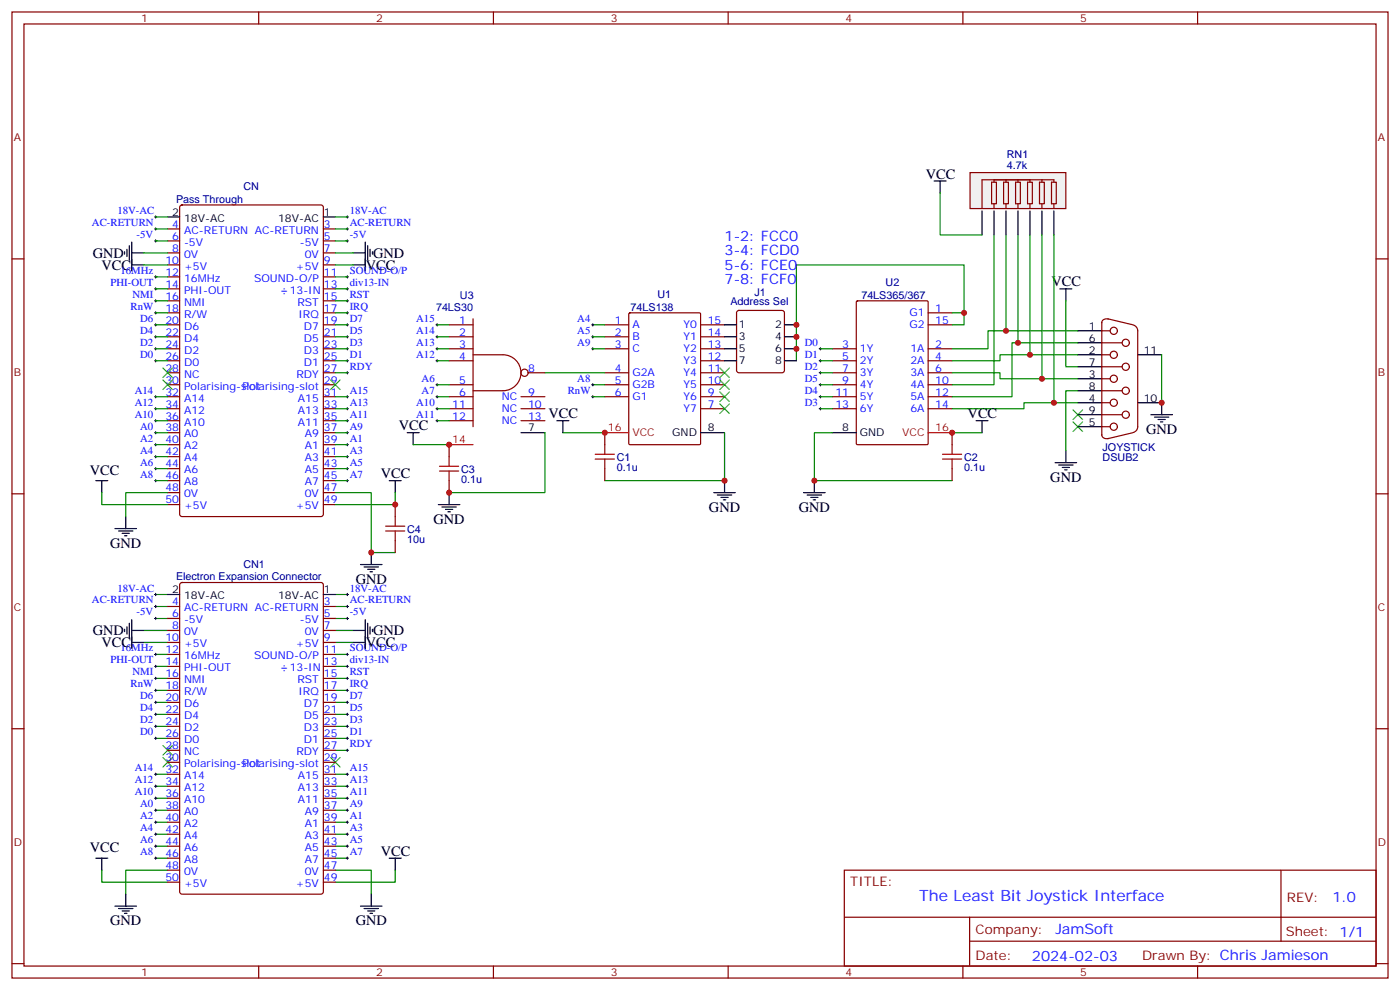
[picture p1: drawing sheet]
<svg xmlns="http://www.w3.org/2000/svg" width="412mm" height="292mm" viewBox="0 0 412 292" stroke-linecap="round" stroke-linejoin="round" font-family="sans-serif">
<g fill="none" stroke="#870000" stroke-width=".35">
<path d="M3.5 3.5h405.4v284.4h-405.4zM7.1 7.1h398.2v277.2h-398.2zM76.2 3.5v3.6M145.3 3.5v3.6M214.5 3.5v3.6M283.6 3.5v3.6M352.8 3.5v3.6M3.5 76.2h3.6M49.4 67.4h3.5M49.4 70.9h3.5M49.4 74.4h3.5M49.4 78h3.5"/>
<path d="M53.2 60.5l.4-.2h40.9l.7 .5v90.5l-.4 .7h-41.2l-.6-.4-.1-90.6zM95.2 67.4h3.6M95.2 70.9h3.6M95.2 74.4h3.6M95.2 78h3.6M405.3 76.2h3.6M49.4 95.6h3.5M49.4 99.1h3.5M49.4 81.5h3.5M49.4 85h3.5M49.4 88.5h3.5M49.4 92.1h3.5"/>
<path d="M95.2 95.6h3.6M95.2 99.1h3.6M95.2 81.5h3.6M95.2 85h3.6M95.2 88.5h3.6M95.2 92.1h3.6M132.3 95.6h7M132.3 99.1h7M139.3 93.8v31.8M178.2 95.6h7M178.2 99.1h7M185.3 92.2l.3-.1h20.4l.3 .1 .1 38.3-.2 .3-20.6 .1-.3-.2z"/>
<path d="M206.4 95.6h7M206.4 99.1h7M252.3 88.7l.3-.2h20.4l.4 .2v41.8l-.2 .3-20.6 .1-.3-.2zM273.4 95.6h7.1M273.4 92.1h7.1M49.4 109.7h3.5M49.4 102.7h3.5M49.4 106.2h3.5M49.4 116.8h3.5M49.4 113.2h3.5M95.2 109.7h3.6M95.2 102.7h3.6"/>
<path d="M95.2 106.2h3.6M95.2 116.8h3.6M95.2 113.2h3.6M132.3 102.7h7M132.3 106.2h7M132.3 116.8h7M132.3 113.2h7M139.3 104.4h8.9a5.3 5.3 0 0 1 5.3 5.3 5.3 5.3 0 0 1-5.3 5.3h-8.9M153.5 116.8h7M155.6 109.7h4.9M178.2 109.7h7M178.2 102.7h7"/>
<path d="M178.2 116.8h7M178.2 113.2h7M206.4 109.7h7M206.4 102.7h7M206.4 106.2h7M206.4 116.8h7M206.4 113.2h7M245.2 109.7h7M245.2 102.7h7M245.2 106.2h7M245.2 116.8h7M245.2 113.2h7"/>
<path d="M273.4 109.7h7.1M273.4 102.7h7.1M273.4 106.2h7.1M273.4 116.8h7.1M273.4 113.2h7.1M49.4 120.3h3.5M49.4 123.8h3.5M49.4 137.9h3.5M49.4 134.4h3.5M49.4 130.9h3.5M49.4 127.4h3.5M95.2 120.3h3.6"/>
<path d="M95.2 123.8h3.6M95.2 137.9h3.6M95.2 134.4h3.6M95.2 130.9h3.6M95.2 127.4h3.6M132.3 120.3h7M132.3 123.8h7M153.5 120.3h7M153.5 123.8h7M206.4 120.3h7M245.2 120.3h7M273.4 120.3h7.1"/>
<path d="M3.5 145.3h3.6M49.4 148.5h3.5M49.4 145h3.5M49.4 141.5h3.5M95.2 148.5h3.6M95.2 145h3.6M95.2 141.5h3.6M405.3 145.3h3.6M3.5 214.5h3.6M405.3 214.5h3.6M248.7 256.1h156.6v28.2h-156.6zM377.3 256.1v20.9"/>
<path d="M248.7 270h156.5M285.6 277h119.6M285.6 270v14.1M3.5 283.6h3.6M76.2 284.3v3.6M145.3 284.3v3.6M214.5 284.3v3.6M283.6 284.3v3.6M352.8 284.3v3.6M405.3 283.6h3.6"/>
<circle cx="154.5" cy="109.7" r="1.06"/>
</g>
<path d="M132.3 130.9h7M178.2 127.4h7M273.4 127.4h7.1" fill="none" stroke="#f00" stroke-width=".35"/>
<g fill="none" stroke="#000" stroke-width=".35">
<path d="M49.4 63.9h3.5M95.2 63.9h3.6M312.2 85h3.5M314 85v3.5M342.2 118.5v3.6M153.5 127.4h7M164 123.8h3.6M165.8 123.8v3.6M206.4 127.4h7M245.2 127.4h7M310.8 136.2h6.3M311.9 136.9h4.2"/>
<path d="M312.9 137.6h2.1M313.6 138.3h.7M314 132.6v3.6M339 122.1h6.4M340.1 122.8h4.2M341.1 123.5h2.2M341.8 124.2h.7M28.2 141.5h3.5M30 141.5v3.5M33.9 155.6h6.3M34.9 156.3h4.3M36 157h2.1"/>
<path d="M36.7 157.7h.7M37 152v3.6M114.7 141.5h3.5M116.4 141.5v3.5M210.3 145h6.3M211.3 145.7h4.2M212.4 146.4h2.1M213.1 147.1h.7M213.4 141.5v3.5M236.7 145h6.4M237.8 145.7h4.2M238.8 146.4h2.1"/>
<path d="M239.5 147.1h.7M239.9 141.5v3.5M106.2 166.2h6.3M107.2 166.9h4.3M108.3 167.6h2.1M109 168.3h.7M109.4 162.6v3.6"/>
</g>
<g fill="none" stroke="#000" stroke-width=".29">
<path d="M45.5 95.6h.7M45.5 99.1h.7M45.5 92.1h.7M45.9 91.7v.7M45.9 95.2v.8M45.9 98.8v.7M102 95.6h.7M102 99.1h.7M102.3 95.2v.8M102.3 98.8v.7M128.4 95.6h.7M128.4 99.1h.7"/>
<path d="M128.8 95.2v.8M128.8 98.8v.7M174.3 99.1h.7M174.6 98.8v.7M45.5 116.8h.7M45.5 102.7h.7M45.5 106.2h.7M45.9 102.3v.7M45.9 105.8v.7M45.9 116.4v.7M45.9 119.9v.7M102 116.8h.7"/>
<path d="M102 102.7h.7M102 106.2h.7M102.3 102.3v.7M102.3 105.8v.7M102.3 116.4v.7M102.3 119.9v.7M128.4 116.8h.7M128.4 102.7h.7M128.4 106.2h.7M128.4 113.2h.7M128.8 102.3v.7M128.8 105.8v.7"/>
<path d="M128.8 112.9v.7M128.8 116.4v.7M128.8 119.9v.7M174.3 116.8h.7M174.3 102.7h.7M174.6 102.3v.7M174.6 116.4v.7M241.3 116.8h.7M241.3 102.7h.7M241.3 106.2h.7M241.3 113.2h.7M241.3 109.7h.7"/>
<path d="M241.7 102.3v.7M241.7 105.8v.7M241.7 109.4v.7M241.7 112.9v.7M241.7 116.4v.7M241.7 119.9v.7M45.5 134.4h.7M45.5 137.9h.7M45.5 123.8h.7M45.5 120.3h.7M45.9 123.5v.7M45.9 134.1v.7"/>
<path d="M45.9 137.6v.7M102 137.9h.7M102 127.4h.7M102 123.8h.7M102 120.3h.7M102.3 123.5v.7M102.3 127v.7M102.3 137.6v.7M128.4 123.8h.7M128.4 120.3h.7M128.8 123.5v.7M241.3 120.3h.7"/>
<path d="M45.5 141.5h.7M45.9 141.1v.7M102 141.5h.7M102.3 141.1v.7"/>
</g>
<g fill="none" stroke="#008700" stroke-width=".35">
<path d="M45.9 99.1h3.5M45.9 95.6h3.5M45.9 92.1h3.5M98.8 99.1h3.5M98.8 95.6h3.5M128.8 99.1h3.5M128.8 95.6h3.5M174.6 99.1h3.6M174.6 95.6h3.6M280.5 95.6h3.5v-17.6h-49.4v28.2M280.5 92.1h3.5M314 88.5v19.4h3.5"/>
<path d="M317.5 97.4h-26.5v5.3h-10.5M45.9 116.8h3.5M45.9 106.2h3.5M45.9 102.7h3.5M98.8 116.8h3.5M98.8 106.2h3.5M98.8 102.7h3.5M128.8 116.8h3.5M128.8 113.2h3.5M128.8 106.2h3.5M128.8 102.7h3.5M160.5 109.7h17.7"/>
<path d="M174.6 116.8h3.6M174.6 113.2h3.6M174.6 102.7h3.6M241.7 116.8h3.5M241.7 109.7h3.5M241.7 113.2h3.5M241.7 106.2h3.5M241.7 102.7h3.5M280.5 109.7h14.1v1.8h22.9M317.5 104.4h-22.9v1.8h-14.1M317.5 118.5h-15.9v1.8h-21.1M317.5 100.9h-19.4v15.9h-17.6"/>
<path d="M317.5 115h-3.5v17.6M45.9 120.3h3.5M45.9 123.8h3.5M45.9 137.9h3.5M45.9 134.4h3.5M98.8 120.3h3.5M98.8 123.8h3.5M98.8 127.4h3.5M98.8 137.9h3.5M128.8 120.3h3.5M128.8 123.8h3.5M165.8 127.4h12.4"/>
<path d="M213.4 127.4v14.1h-35.2M241.7 120.3h3.5M245.2 127.4h-5.3v14.1h40.6M280.5 127.4h8.8M30 145v3.5h19.4M45.9 141.5h3.5M49.4 145h-12.4v7M98.8 145h10.6v17.6h7M98.8 141.5h3.5M116.4 145v3.5h-17.6"/>
</g>
<path d="M316.1 120.6l2.8 2.9M316.1 124.2l2.8 2.8M318.9 120.6l-2.8 2.9M318.9 124.2l-2.8 2.8" fill="none" stroke="#3c3" stroke-width=".35"/>
<path d="M285.8 50.8h28.2v10.6h-28.2z" fill="#f0f0f0" stroke="#870000" stroke-width=".35"/>
<g fill="none" stroke="#000" stroke-width=".35">
<path d="M275.2 53.3h3.5M276.9 53.3v3.5M36.7 74.1v.7M37.4 73.4v2.1M38.1 72.3v4.3M38.8 74.4h3.5M38.8 71.3v8.4M38.8 78h3.5M104.1 74.4h3.5M104.1 78h3.5M107.6 71.3v8.4M108.3 72.3v4.3"/>
<path d="M109 73.4v2.1M109.7 74.1v.7M289.3 62.1v7M292.8 62.1v7M296.3 62.1v7M299.9 62.1v7M303.4 62.1v7M306.9 62.1v7M310.4 62.1v7M213.4 95.6h3.6M213.4 99.1h3.6M231.1 95.6h3.5"/>
<path d="M231.1 99.1h3.5M317.5 97.4h7.1M213.4 102.7h3.6M213.4 106.2h3.6M231.1 102.7h3.5M231.1 106.2h3.5M317.5 104.4h7.1M317.5 111.5h7.1M317.5 118.5h7.1M317.5 100.9h7.1M317.5 107.9h7.1M317.5 115h7.1"/>
<path d="M335.1 104.4h7.1M335.1 118.5h7.1M119.9 127.4h3.6M121.7 127.4v3.5M287.5 123.8h3.5M289.3 123.8v3.6M317.5 125.6h7.1M317.5 122.1h7.1M129.1 148.5h6.4M130.2 149.2h4.2M131.2 149.9h2.1M131.9 150.6h.7"/>
<path d="M132.3 145v3.5M49.4 175h3.5M95.2 175h3.6M36.7 185.2v.7M37.4 184.5v2.1M38.1 183.4v4.3M38.8 182.4v8.5M38.8 189.1h3.5M38.8 185.6h3.5M104.1 189.1h3.5M104.1 185.6h3.5M107.6 182.4v8.5"/>
<path d="M108.3 183.4v4.3M109 184.5v2.1M109.7 185.2v.7M28.2 252.6h3.5M30 252.6v3.5M114.7 252.6h3.5M116.4 252.6v3.5M33.9 266.7h6.3M34.9 267.4h4.3M36 268.1h2.1M36.7 268.8h.7M37 263.2v3.5"/>
<path d="M106.2 266.7h6.3M107.2 267.4h4.3M108.3 268.1h2.1M109 268.8h.7M109.4 263.2v3.5"/>
</g>
<g fill="none" stroke="#870000" stroke-width=".35">
<path d="M292.1 53.6h1.4v6.4h-1.4zM292.8 52.9v.7M292.8 60v1.4M295.6 53.6h1.4v6.4h-1.4zM296.3 52.9v.7M296.3 60v1.4M299.2 53.6h1.4v6.4h-1.4zM299.9 52.9v.7M299.9 60v1.4M302.7 53.6h1.4v6.4h-1.4zM303.4 52.9v.7M303.4 60v1.4"/>
<path d="M306.2 53.6h1.4v6.4h-1.4zM306.9 52.9v.7M306.9 60v1.4M309.7 53.6h1.4v6.4h-1.4zM310.4 53.6v-.7h-21.1v8.5M310.4 60v1.4M217.2 91.6l.5-.2h12.7l.5 .2 .2 .5v16.9l-.3 .5-.4 .2h-12.7l-.5-.2-.2-.5v-16.9zM324.6 97.4h2.4M324.6 94.9v33.2M326.3 93.8l7.4 1.8M326.5 93.9a1.32 1.32 0 0 0-1.9 1.1M333.9 95.7a1.77 1.77 0 0 1 1.2 1.7v28.2a1.76 1.76 0 0 1-1.3 1.7"/>
<path d="M324.6 104.4h2.4M324.6 111.5h2.4M324.6 100.9h6M324.6 118.5h2.4M324.6 107.9h6M324.6 115h6M132.3 130.9v3.5M178.2 127.4v3.5M178.2 137.9v3.6M280.5 127.4v3.5M280.5 137.9v3.6M324.6 125.6h2.4"/>
<path d="M324.6 122.1h6M324.6 127.9a1.4 1.4 0 0 0 1.9 1.1M333.7 127.4l-7.4 1.7M116.4 148.5v3.5M116.4 159.1v3.5M132.3 141.5v3.5M49.4 178.5h3.5M53.2 171.7l.4-.3h40.9l.7 .5v90.6l-.4 .6-41.2 .1-.6-.5-.1-90.5zM95.2 178.5h3.6M49.4 182h3.5M49.4 185.6h3.5M49.4 189.1h3.5"/>
<path d="M49.4 192.6h3.5M49.4 196.1h3.5M49.4 199.7h3.5M95.2 182h3.6M95.2 185.6h3.6M95.2 189.1h3.6M95.2 192.6h3.6M95.2 196.1h3.6M95.2 199.7h3.6M49.4 203.2h3.5M49.4 206.7h3.5M49.4 210.3h3.5"/>
<path d="M49.4 213.8h3.5M49.4 217.3h3.5M95.2 203.2h3.6M95.2 206.7h3.6M95.2 210.3h3.6M95.2 213.8h3.6M95.2 217.3h3.6M49.4 238.5h3.5M49.4 234.9h3.5M49.4 231.4h3.5M49.4 227.9h3.5M49.4 224.4h3.5"/>
<path d="M49.4 220.8h3.5M95.2 238.5h3.6M95.2 234.9h3.6M95.2 231.4h3.6M95.2 227.9h3.6M95.2 224.4h3.6M95.2 220.8h3.6M49.4 259.6h3.5M49.4 256.1h3.5M49.4 252.6h3.5M49.4 249.1h3.5M49.4 245.5h3.5"/>
<path d="M49.4 242h3.5M95.2 259.6h3.6M95.2 256.1h3.6M95.2 252.6h3.6M95.2 249.1h3.6M95.2 245.5h3.6M95.2 242h3.6"/>
<circle cx="328.1" cy="97.4" r="1.06"/>
<circle cx="328.1" cy="111.5" r="1.06"/>
<circle cx="328.1" cy="104.4" r="1.06"/>
<circle cx="328.1" cy="118.5" r="1.06"/>
<circle cx="331.6" cy="107.9" r="1.06"/>
<circle cx="331.6" cy="100.9" r="1.06"/>
<circle cx="331.6" cy="115" r="1.06"/>
<circle cx="328.1" cy="125.6" r="1.06"/>
<circle cx="331.6" cy="122.1" r="1.06"/>
</g>
<g fill="none" stroke="#008700" stroke-width=".35">
<path d="M276.9 56.8v12.3h12.4M42.3 74.4h7.1M42.3 78h7.1M45.9 70.9h3.5M45.9 67.4h3.5M45.9 63.9h3.5M98.8 74.4h5.3M98.8 78h5.3M98.8 70.9h3.5M98.8 67.4h3.5M98.8 63.9h3.5M292.8 69.1v44.1h-12.3"/>
<path d="M296.3 69.1v28.3M299.9 69.1v31.8M303.4 69.1v35.3M306.9 69.1v42.4M310.4 69.1v49.4M45.9 81.5h3.5M45.9 85h3.5M45.9 88.5h3.5M98.8 81.5h3.5M98.8 85h3.5M98.8 88.5h3.5M98.8 92.1h3.5"/>
<path d="M98.8 109.7h3.5M342.2 104.4v14.1M45.9 130.9h3.5M45.9 127.4h3.5M98.8 130.9h3.5M98.8 134.4h3.5M121.7 130.9h10.6M160.5 127.4v17.6h-28.2M45.9 175h3.5M45.9 178.5h3.5M98.8 175h3.5M98.8 178.5h3.5"/>
<path d="M42.3 189.1h7.1M42.3 185.6h7.1M45.9 199.7h3.5M45.9 196.1h3.5M45.9 192.6h3.5M45.9 182h3.5M98.8 199.7h3.5M98.8 196.1h3.5M98.8 192.6h3.5M98.8 182h3.5M98.8 189.1h5.3M98.8 185.6h5.3"/>
<path d="M45.9 203.2h3.5M45.9 217.3h3.5M45.9 213.8h3.5M45.9 210.3h3.5M45.9 206.7h3.5M98.8 203.2h3.5M98.8 217.3h3.5M98.8 213.8h3.5M98.8 210.3h3.5M98.8 206.7h3.5M45.9 238.5h3.5M45.9 234.9h3.5"/>
<path d="M45.9 231.4h3.5M45.9 227.9h3.5M98.8 238.5h3.5M98.8 220.8h3.5M98.8 234.9h3.5M98.8 231.4h3.5M98.8 227.9h3.5M30 256.1v3.5h19.4M45.9 242h3.5M45.9 245.5h3.5M45.9 249.1h3.5M45.9 252.6h3.5"/>
<path d="M49.4 256.1h-12.4v7.1M98.8 256.1h10.6v7.1M98.8 242h3.5M98.8 245.5h3.5M98.8 249.1h3.5M98.8 252.6h3.5M116.4 256.1v3.5h-17.6"/>
</g>
<g fill="none" stroke="#3c3" stroke-width=".35">
<path d="M48 108.3l2.8 2.8M48 111.8l2.8 2.9M50.8 108.3l-2.8 2.8M50.8 111.8l-2.8 2.9M97.4 111.8l2.8 2.9M100.2 111.8l-2.8 2.9M212 108.3l2.8 2.8M212 111.8l2.8 2.9M212 115.4l2.8 2.8M212 118.9l2.8 2.8M214.8 108.3l-2.8 2.8M214.8 111.8l-2.8 2.9"/>
<path d="M214.8 115.4l-2.8 2.8M214.8 118.9l-2.8 2.8M48 219.4l2.8 2.8M50.8 219.4l-2.8 2.8M48 223l2.8 2.8M50.8 223l-2.8 2.8M97.4 223l2.8 2.8M100.2 223l-2.8 2.8"/>
</g>
<g fill="none" stroke="#000" stroke-width=".29">
<path d="M45.5 63.9h.7M45.5 67.4h.7M45.5 70.9h.7M45.9 63.5v.7M45.9 67v.7M45.9 70.6v.7M102 63.9h.7M102 67.4h.7M102 70.9h.7M102.3 63.5v.7M102.3 67v.7M102.3 70.6v.7"/>
<path d="M45.5 81.5h.7M45.5 85h.7M45.5 88.5h.7M45.9 81.1v.7M45.9 84.7v.7M45.9 88.2v.7M102 81.5h.7M102 85h.7M102 88.5h.7M102 92.1h.7M102.3 81.1v.7M102.3 84.7v.7"/>
<path d="M102.3 88.2v.7M102.3 91.7v.7M174.3 95.6h.7M174.6 95.2v.8M102 109.7h.7M102.3 109.4v.7M174.3 113.2h.7M174.6 112.9v.7M45.5 127.4h.7M45.5 130.9h.7M45.9 127v.7M45.9 130.5v.7"/>
<path d="M102 130.9h.7M102 134.4h.7M102.3 130.5v.7M102.3 134.1v.7M45.5 178.5h.7M45.5 175h.7M45.9 174.6v.7M45.9 178.2v.7M102 178.5h.7M102 175h.7M102.3 174.6v.7M102.3 178.2v.7"/>
<path d="M45.5 196.1h.7M45.5 199.7h.7M45.5 192.6h.7M45.5 182h.7M45.9 181.7v.7M45.9 192.3v.7M45.9 195.8v.7M45.9 199.3v.7M102 196.1h.7M102 199.7h.7M102 192.6h.7M102 182h.7"/>
<path d="M102.3 181.7v.7M102.3 192.3v.7M102.3 195.8v.7M102.3 199.3v.7M45.5 203.2h.7M45.5 206.7h.7M45.5 210.3h.7M45.5 213.8h.7M45.5 217.3h.7M45.9 202.8v.8M45.9 206.4v.7M45.9 209.9v.7"/>
<path d="M45.9 213.4v.7M45.9 217v.7M102 203.2h.7M102 206.7h.7M102 210.3h.7M102 213.8h.7M102 217.3h.7M102.3 202.8v.8M102.3 206.4v.7M102.3 209.9v.7M102.3 213.4v.7M102.3 217v.7"/>
<path d="M45.5 238.5h.7M45.5 227.9h.7M45.5 231.4h.7M45.5 234.9h.7M45.9 227.5v.7M45.9 231.1v.7M45.9 234.6v.7M45.9 238.1v.7M102 220.8h.7M102 238.5h.7M102 227.9h.7M102 231.4h.7"/>
<path d="M102 234.9h.7M102.3 220.5v.7M102.3 227.5v.7M102.3 231.1v.7M102.3 234.6v.7M102.3 238.1v.7M45.5 242h.7M45.5 245.5h.7M45.5 252.6h.7M45.5 249.1h.7M45.9 241.7v.7M45.9 245.2v.7"/>
<path d="M45.9 248.7v.7M45.9 252.2v.7M102 242h.7M102 245.5h.7M102 252.6h.7M102 249.1h.7M102.3 241.7v.7M102.3 245.2v.7M102.3 248.7v.7M102.3 252.2v.7"/>
</g>
<g fill="none" stroke="#a10000" stroke-width=".35">
<path d="M129.5 138.6h5.6M129.5 137.2h5.6M132.3 134.4v2.8M132.3 138.6v2.9M175.3 135.1h5.7M175.3 133.7h5.7M178.2 130.9v2.8M178.2 135.1v2.8M277.6 135.1h5.7M277.6 133.7h5.7M280.5 130.9v2.8M280.5 135.1v2.8"/>
<path d="M113.6 156.3h5.6M113.6 154.9h5.6M116.4 152v2.9M116.4 156.3v2.8"/>
</g>
<g fill="#c00">
<circle cx="284" cy="92.1" r=".88"/>
<circle cx="296.3" cy="97.4" r=".88"/>
<circle cx="299.9" cy="100.9" r=".88"/>
<circle cx="303.4" cy="104.4" r=".88"/>
<circle cx="306.9" cy="111.5" r=".88"/>
<circle cx="310.4" cy="118.5" r=".88"/>
<circle cx="342.2" cy="118.5" r=".88"/>
<circle cx="116.4" cy="148.5" r=".88"/>
<circle cx="178.2" cy="127.4" r=".88"/>
<circle cx="213.4" cy="141.5" r=".88"/>
<circle cx="280.5" cy="127.4" r=".88"/>
<circle cx="239.9" cy="141.5" r=".88"/>
<circle cx="109.4" cy="162.6" r=".88"/>
<circle cx="132.3" cy="130.9" r=".88"/>
<circle cx="132.3" cy="145" r=".88"/>
<circle cx="234.6" cy="95.6" r=".88"/>
<circle cx="234.6" cy="99.1" r=".88"/>
<circle cx="234.6" cy="102.7" r=".88"/>
</g>
<text font-size="4.6" fill="#00f" x="270.8" y="265.1">The Least Bit Joystick Interface</text>
<g font-size="4.2">
<text x="272.7" y="52.6">VCC</text>
<text x="27.3" y="75.8">GND</text>
<text x="109.9" y="75.8">GND</text>
<text x="29.9" y="79.3">VCC</text>
<text x="107.8" y="79.3">VCC</text>
<text x="309.7" y="84.3">VCC</text>
<text x="161.6" y="123.1">VCC</text>
<text x="285" y="123.1">VCC</text>
<text x="117.5" y="126.6">VCC</text>
<text x="337.6" y="127.7">GND</text>
<text x="26.5" y="139.7">VCC</text>
<text x="112.2" y="140.8">VCC</text>
<text x="309.4" y="141.8">GND</text>
<text x="127.7" y="154.2">GND</text>
<text x="208.8" y="150.6">GND</text>
<text x="235.3" y="150.6">GND</text>
<text x="32.5" y="161.2">GND</text>
<text x="104.8" y="171.8">GND</text>
<text x="27.3" y="186.9">GND</text>
<text x="29.9" y="190.5">VCC</text>
<text x="107.8" y="190.5">VCC</text>
<text x="109.9" y="186.9">GND</text>
<text x="26.5" y="250.8">VCC</text>
<text x="112.2" y="251.9">VCC</text>
<text x="32.5" y="272.3">GND</text>
<text x="104.8" y="272.3">GND</text>
</g>
<g font-size="4.2" fill="#00f">
<text x="213.4" y="70.9">1-2: FCC0</text>
<text x="213.4" y="75.1">3-4: FCD0</text>
<text x="213.4" y="79.4">5-6: FCE0</text>
<text x="213.4" y="83.6">7-8: FCF0</text>
<text x="392.5" y="265.4">1.0</text>
<text x="310.9" y="274.9">JamSoft</text>
<text x="304" y="282.7">2024-02-03</text>
</g>
<g font-size="3.9" fill="#800">
<text x="250.5" y="260.7">TITLE:</text>
<text x="379.1" y="265.4">REV:</text>
<text x="287.4" y="274.9">Company:</text>
<text x="378.7" y="275.5">Sheet: 1/1</text>
<text x="287.4" y="282.6">Date:</text>
<text x="336.4" y="282.7">Drawn By: Chris Jamieson</text>
</g>
<g font-size="3.2" fill="#800">
<text x="41.6" y="6.5">1</text>
<text x="110.8" y="6.5">2</text>
<text x="179.9" y="6.5">3</text>
<text x="249.1" y="6.5">4</text>
<text x="318.2" y="6.5">5</text>
<text x="4.1" y="41.6">A</text>
<text x="405.9" y="41.6">A</text>
<text x="4.1" y="110.8">B</text>
<text x="405.9" y="110.8">B</text>
<text x="4.1" y="179.9">C</text>
<text x="405.9" y="179.9">C</text>
<text x="4.1" y="249.1">D</text>
<text x="405.9" y="249.1">D</text>
<text x="41.6" y="287.3">1</text>
<text x="110.8" y="287.3">2</text>
<text x="179.9" y="287.3">3</text>
<text x="249.1" y="287.3">4</text>
<text x="318.2" y="287.3">5</text>
</g>
<g font-size="3.2" fill="#000080">
<text x="296.6" y="46.4">RN1</text>
<text x="296.6" y="49.7">4.7k</text>
<text x="51.8" y="59.7">Pass Through</text>
<text x="71.7" y="55.9">CN</text>
<text x="135.5" y="87.9">U3</text>
<text x="193.7" y="87.7">U1</text>
<text x="215.1" y="89.7">Address Sel</text>
<text x="222.3" y="87.1">J1</text>
<text x="253.7" y="87.9">74LS365/367</text>
<text x="260.9" y="84.3">U2</text>
<text x="128.4" y="91.4">74LS30</text>
<text x="185.7" y="91.4">74LS138</text>
<text x="181.7" y="135.6">C1</text>
<text x="284" y="135.6">C2</text>
<text x="324.8" y="132.6">JOYSTICK</text>
<text x="324.8" y="135.8">DSUB2</text>
<text x="135.8" y="142.3">0.1u</text>
<text x="135.8" y="139.1">C3</text>
<text x="181.7" y="138.8">0.1u</text>
<text x="284" y="138.8">0.1u</text>
<text x="119.9" y="159.9">10u</text>
<text x="119.9" y="156.7">C4</text>
<text x="71.7" y="167.1">CN1</text>
<text x="51.8" y="170.8">Electron Expansion Connector</text>
</g>
<g font-size="3.2" fill="#00f">
<text x="34.6" y="63">18V-AC</text>
<text x="103" y="63">18V-AC</text>
<text x="27.1" y="66.5">AC-RETURN</text>
<text x="40.2" y="70">-5V</text>
<text x="50.7" y="70.6">6</text>
<text x="50.7" y="67">4</text>
<text x="54.2" y="68.8">AC-RETURN AC-RETURN</text>
<text x="95.4" y="67">3</text>
<text x="95.4" y="70.6">5</text>
<text x="103" y="66.5">AC-RETURN</text>
<text x="103" y="70">-5V</text>
<text x="48.7" y="77.6">10</text>
<text x="50.7" y="74.1">8</text>
<text x="54.2" y="75.8">0V</text>
<text x="54.2" y="72.3">-5V</text>
<text x="88.3" y="72.3">-5V</text>
<text x="89.8" y="75.8">0V</text>
<text x="95.4" y="74.1">7</text>
<text x="95.4" y="77.6">9</text>
<text x="35.5" y="80.6">16MHz</text>
<text x="48.7" y="81.1">12</text>
<text x="54.2" y="82.9">16MHz</text>
<text x="54.2" y="79.4">+5V</text>
<text x="74.8" y="82.9">SOUND-O/P</text>
<text x="87.2" y="79.4">+5V</text>
<text x="95.4" y="81.1">11</text>
<text x="103" y="80.6">SOUND-O/P</text>
<text x="32.5" y="84.1">PHI-OUT</text>
<text x="39" y="87.7">NMI</text>
<text x="48.7" y="88.2">16</text>
<text x="48.7" y="84.7">14</text>
<text x="54.2" y="90">NMI</text>
<text x="54.2" y="86.4">PHI-OUT</text>
<text x="85.3" y="86.4">13-IN</text>
<text x="87.6" y="90">RST</text>
<text x="95.4" y="84.7">13</text>
<text x="95.4" y="88.2">15</text>
<text x="103" y="87.7">RST</text>
<text x="103" y="84.1">div13-IN</text>
<text x="38.5" y="91.2">RnW</text>
<text x="41.3" y="94.7">D6</text>
<text x="48.7" y="95.2">20</text>
<text x="48.7" y="91.7">18</text>
<text x="54.2" y="93.5">R/W</text>
<text x="87.9" y="93.5">IRQ</text>
<text x="95.4" y="91.7">17</text>
<text x="95.4" y="95.2">19</text>
<text x="103" y="94.7">D7</text>
<text x="103" y="91.2">IRQ</text>
<text x="122.6" y="94.7">A15</text>
<text x="135.2" y="95.2">1</text>
<text x="170" y="94.7">A4</text>
<text x="181.1" y="95.2">1</text>
<text x="208.5" y="95.2">15</text>
<text x="267.9" y="93.1">G1</text>
<text x="275.5" y="91.7">1</text>
<text x="275.5" y="95.2">15</text>
<text x="41.3" y="101.8">D2</text>
<text x="41.3" y="98.2">D4</text>
<text x="48.7" y="98.8">22</text>
<text x="54.2" y="100.5">D4</text>
<text x="54.2" y="97">D6</text>
<text x="89.5" y="97">D7</text>
<text x="89.5" y="100.5">D5</text>
<text x="95.4" y="98.8">21</text>
<text x="103" y="101.8">D3</text>
<text x="103" y="98.2">D5</text>
<text x="122.6" y="101.8">A13</text>
<text x="122.6" y="98.2">A14</text>
<text x="135.2" y="98.8">2</text>
<text x="170" y="101.8">A9</text>
<text x="170" y="98.2">A5</text>
<text x="181.1" y="98.8">2</text>
<text x="186.3" y="96.7">A</text>
<text x="186.3" y="100.2">B</text>
<text x="201.3" y="96.7">Y0</text>
<text x="201.3" y="100.2">Y1</text>
<text x="208.5" y="98.8">14</text>
<text x="237.1" y="101.8">D0</text>
<text x="267.9" y="96.7">G2</text>
<text x="41.3" y="105.3">D0</text>
<text x="48.7" y="105.8">26</text>
<text x="48.7" y="102.3">24</text>
<text x="54.2" y="107.6">D0</text>
<text x="54.2" y="104.1">D2</text>
<text x="89.5" y="104.1">D3</text>
<text x="89.5" y="107.6">D1</text>
<text x="95.4" y="102.3">23</text>
<text x="95.4" y="105.8">25</text>
<text x="103" y="105.3">D1</text>
<text x="122.6" y="105.3">A12</text>
<text x="135.2" y="102.3">3</text>
<text x="135.2" y="105.8">4</text>
<text x="181.1" y="102.3">3</text>
<text x="186.3" y="103.7">C</text>
<text x="201.3" y="103.7">Y2</text>
<text x="201.3" y="107.2">Y3</text>
<text x="208.5" y="102.3">13</text>
<text x="208.5" y="105.8">12</text>
<text x="237.1" y="105.3">D1</text>
<text x="248.1" y="102.3">3</text>
<text x="248.1" y="105.8">5</text>
<text x="253.3" y="103.7">1Y</text>
<text x="253.3" y="107.2">2Y</text>
<text x="268.2" y="103.7">1A</text>
<text x="268.2" y="107.2">2A</text>
<text x="275.5" y="102.3">2</text>
<text x="275.5" y="105.8">4</text>
<text x="48.7" y="112.9">30</text>
<text x="48.7" y="109.4">28</text>
<text x="54.2" y="111.1">NC</text>
<text x="87.3" y="111.1">RDY</text>
<text x="95.4" y="109.4">27</text>
<text x="95.4" y="112.9">29</text>
<text x="103" y="108.8">RDY</text>
<text x="124.2" y="112.4">A6</text>
<text x="135.2" y="112.9">5</text>
<text x="155.6" y="109.4">8</text>
<text x="170" y="112.4">A8</text>
<text x="181.1" y="109.4">4</text>
<text x="181.1" y="112.9">5</text>
<text x="186.3" y="110.8">G2A</text>
<text x="201.3" y="110.8">Y4</text>
<text x="208.5" y="112.9">10</text>
<text x="208.5" y="109.4">11</text>
<text x="237.1" y="112.4">D5</text>
<text x="237.1" y="108.8">D2</text>
<text x="248.1" y="109.4">7</text>
<text x="248.1" y="112.9">9</text>
<text x="253.3" y="110.8">3Y</text>
<text x="268.2" y="110.8">3A</text>
<text x="275.5" y="109.4">6</text>
<text x="275.5" y="112.9">10</text>
<text x="39.7" y="119.4">A12</text>
<text x="39.7" y="115.9">A14</text>
<text x="48.7" y="119.9">34</text>
<text x="48.7" y="116.4">32</text>
<text x="54.2" y="118.2">A14</text>
<text x="54.2" y="114.7">Polarising-slot</text>
<text x="71.5" y="114.7">Polarising-slot</text>
<text x="87.7" y="118.2">A15</text>
<text x="95.4" y="116.4">31</text>
<text x="95.4" y="119.9">33</text>
<text x="103" y="119.4">A13</text>
<text x="103" y="115.9">A15</text>
<text x="122.6" y="119.4">A10</text>
<text x="124.2" y="115.9">A7</text>
<text x="133.2" y="119.9">11</text>
<text x="135.2" y="116.4">6</text>
<text x="147.8" y="117.8">NC</text>
<text x="155.6" y="116.4">9</text>
<text x="155.6" y="119.9">10</text>
<text x="167.3" y="115.9">RnW</text>
<text x="181.1" y="116.4">6</text>
<text x="186.3" y="114.3">G2B</text>
<text x="186.3" y="117.8">G1</text>
<text x="201.3" y="117.8">Y6</text>
<text x="201.3" y="114.3">Y5</text>
<text x="208.5" y="119.9">7</text>
<text x="208.5" y="116.4">9</text>
<text x="237.1" y="115.9">D4</text>
<text x="237.1" y="119.4">D3</text>
<text x="246.1" y="116.4">11</text>
<text x="246.1" y="119.9">13</text>
<text x="253.3" y="114.3">4Y</text>
<text x="253.3" y="117.8">5Y</text>
<text x="268.2" y="114.3">4A</text>
<text x="268.2" y="117.8">5A</text>
<text x="275.5" y="116.4">12</text>
<text x="275.5" y="119.9">14</text>
<text x="39.7" y="122.9">A10</text>
<text x="48.7" y="123.5">36</text>
<text x="54.2" y="125.2">A10</text>
<text x="54.2" y="121.7">A12</text>
<text x="87.7" y="121.7">A13</text>
<text x="87.7" y="125.2">A11</text>
<text x="95.4" y="123.5">35</text>
<text x="103" y="122.9">A11</text>
<text x="122.6" y="122.9">A11</text>
<text x="133.2" y="123.5">12</text>
<text x="147.8" y="121.4">NC</text>
<text x="147.8" y="124.9">NC</text>
<text x="155.6" y="123.5">13</text>
<text x="201.3" y="121.4">Y7</text>
<text x="253.3" y="121.4">6Y</text>
<text x="268.2" y="121.4">6A</text>
<text x="41.3" y="126.5">A0</text>
<text x="41.3" y="130">A2</text>
<text x="48.7" y="130.5">40</text>
<text x="48.7" y="127">38</text>
<text x="54.2" y="128.8">A0</text>
<text x="89.8" y="128.8">A9</text>
<text x="95.4" y="127">37</text>
<text x="95.4" y="130.5">39</text>
<text x="103" y="126.5">A9</text>
<text x="103" y="130">A1</text>
<text x="41.3" y="133.5">A4</text>
<text x="41.3" y="137.1">A6</text>
<text x="48.7" y="137.6">44</text>
<text x="48.7" y="134.1">42</text>
<text x="54.2" y="135.8">A4</text>
<text x="54.2" y="132.3">A2</text>
<text x="89.8" y="132.3">A1</text>
<text x="89.8" y="135.8">A3</text>
<text x="95.4" y="134.1">41</text>
<text x="95.4" y="137.6">43</text>
<text x="103" y="137.1">A5</text>
<text x="103" y="133.5">A3</text>
<text x="41.3" y="140.6">A8</text>
<text x="48.7" y="141.1">46</text>
<text x="54.2" y="142.9">A8</text>
<text x="54.2" y="139.3">A6</text>
<text x="89.8" y="139.3">A5</text>
<text x="89.8" y="142.9">A7</text>
<text x="95.4" y="141.1">45</text>
<text x="103" y="140.6">A7</text>
<text x="48.7" y="148.2">50</text>
<text x="48.7" y="144.6">48</text>
<text x="54.2" y="149.9">+5V</text>
<text x="54.2" y="146.4">0V</text>
<text x="87.2" y="149.9">+5V</text>
<text x="89.8" y="146.4">0V</text>
<text x="95.4" y="144.6">47</text>
<text x="95.4" y="148.2">49</text>
<text x="27.1" y="177.6">AC-RETURN</text>
<text x="34.6" y="174.1">18V-AC</text>
<text x="50.7" y="178.2">4</text>
<text x="54.2" y="179.9">AC-RETURN AC-RETURN</text>
<text x="95.4" y="178.2">3</text>
<text x="103" y="174.1">18V-AC</text>
<text x="103" y="177.6">AC-RETURN</text>
<text x="40.2" y="181.2">-5V</text>
<text x="50.7" y="185.2">8</text>
<text x="50.7" y="181.7">6</text>
<text x="54.2" y="183.4">-5V</text>
<text x="88.3" y="183.4">-5V</text>
<text x="95.4" y="181.7">5</text>
<text x="95.4" y="185.2">7</text>
<text x="103" y="181.2">-5V</text>
<text x="35.5" y="191.7">16MHz</text>
<text x="48.7" y="188.7">10</text>
<text x="54.2" y="190.5">+5V</text>
<text x="54.2" y="187">0V</text>
<text x="87.2" y="190.5">+5V</text>
<text x="89.8" y="187">0V</text>
<text x="95.4" y="188.7">9</text>
<text x="103" y="191.7">SOUND-O/P</text>
<text x="32.5" y="195.3">PHI-OUT</text>
<text x="48.7" y="195.8">14</text>
<text x="48.7" y="192.3">12</text>
<text x="54.2" y="197.6">PHI-OUT</text>
<text x="54.2" y="194">16MHz</text>
<text x="74.8" y="194">SOUND-O/P</text>
<text x="85.3" y="197.6">13-IN</text>
<text x="95.4" y="192.3">11</text>
<text x="95.4" y="195.8">13</text>
<text x="103" y="195.3">div13-IN</text>
<text x="38.5" y="202.3">RnW</text>
<text x="39" y="198.8">NMI</text>
<text x="48.7" y="202.8">18</text>
<text x="48.7" y="199.3">16</text>
<text x="54.2" y="201.1">NMI</text>
<text x="87.6" y="201.1">RST</text>
<text x="95.4" y="199.3">15</text>
<text x="95.4" y="202.8">17</text>
<text x="103" y="198.8">RST</text>
<text x="103" y="202.3">IRQ</text>
<text x="41.3" y="205.8">D6</text>
<text x="41.3" y="209.4">D4</text>
<text x="48.7" y="209.9">22</text>
<text x="48.7" y="206.4">20</text>
<text x="54.2" y="208.1">D6</text>
<text x="54.2" y="204.6">R/W</text>
<text x="87.9" y="204.6">IRQ</text>
<text x="89.5" y="208.1">D7</text>
<text x="95.4" y="206.4">19</text>
<text x="95.4" y="209.9">21</text>
<text x="103" y="205.8">D7</text>
<text x="103" y="209.4">D5</text>
<text x="41.3" y="212.9">D2</text>
<text x="48.7" y="213.4">24</text>
<text x="54.2" y="215.2">D2</text>
<text x="54.2" y="211.7">D4</text>
<text x="89.5" y="211.7">D5</text>
<text x="89.5" y="215.2">D3</text>
<text x="95.4" y="213.4">23</text>
<text x="103" y="212.9">D3</text>
<text x="41.3" y="216.4">D0</text>
<text x="48.7" y="220.5">28</text>
<text x="48.7" y="217">26</text>
<text x="54.2" y="218.7">D0</text>
<text x="89.5" y="218.7">D1</text>
<text x="95.4" y="217">25</text>
<text x="95.4" y="220.5">27</text>
<text x="103" y="220">RDY</text>
<text x="103" y="216.4">D1</text>
<text x="39.7" y="227">A14</text>
<text x="48.7" y="227.5">32</text>
<text x="48.7" y="224">30</text>
<text x="54.2" y="225.8">Polarising-slot</text>
<text x="54.2" y="222.2">NC</text>
<text x="71.5" y="225.8">Polarising-slot</text>
<text x="87.3" y="222.2">RDY</text>
<text x="95.4" y="224">29</text>
<text x="95.4" y="227.5">31</text>
<text x="103" y="227">A15</text>
<text x="39.7" y="230.5">A12</text>
<text x="48.7" y="231.1">34</text>
<text x="54.2" y="232.8">A12</text>
<text x="54.2" y="229.3">A14</text>
<text x="87.7" y="229.3">A15</text>
<text x="87.7" y="232.8">A13</text>
<text x="95.4" y="231.1">33</text>
<text x="103" y="230.5">A13</text>
<text x="39.7" y="234.1">A10</text>
<text x="41.3" y="237.6">A0</text>
<text x="48.7" y="238.1">38</text>
<text x="48.7" y="234.6">36</text>
<text x="54.2" y="239.9">A0</text>
<text x="54.2" y="236.4">A10</text>
<text x="87.7" y="236.4">A11</text>
<text x="89.8" y="239.9">A9</text>
<text x="95.4" y="234.6">35</text>
<text x="95.4" y="238.1">37</text>
<text x="103" y="234.1">A11</text>
<text x="103" y="237.6">A9</text>
<text x="41.3" y="241.1">A2</text>
<text x="41.3" y="244.7">A4</text>
<text x="48.7" y="245.2">42</text>
<text x="48.7" y="241.7">40</text>
<text x="54.2" y="243.4">A2</text>
<text x="89.8" y="243.4">A1</text>
<text x="95.4" y="241.7">39</text>
<text x="95.4" y="245.2">41</text>
<text x="103" y="241.1">A1</text>
<text x="103" y="244.7">A3</text>
<text x="41.3" y="251.7">A8</text>
<text x="41.3" y="248.2">A6</text>
<text x="48.7" y="248.7">44</text>
<text x="54.2" y="250.5">A6</text>
<text x="54.2" y="246.9">A4</text>
<text x="89.8" y="246.9">A3</text>
<text x="89.8" y="250.5">A5</text>
<text x="95.4" y="248.7">43</text>
<text x="103" y="251.7">A7</text>
<text x="103" y="248.2">A5</text>
<text x="48.7" y="255.8">48</text>
<text x="48.7" y="252.2">46</text>
<text x="54.2" y="257.5">0V</text>
<text x="54.2" y="254">A8</text>
<text x="89.8" y="254">A7</text>
<text x="89.8" y="257.5">0V</text>
<text x="95.4" y="252.2">45</text>
<text x="95.4" y="255.8">47</text>
<text x="48.7" y="259.3">50</text>
<text x="54.2" y="261.1">+5V</text>
<text x="87.2" y="261.1">+5V</text>
<text x="95.4" y="259.3">49</text>
</g>
<g font-size="3.2">
<text x="50.7" y="63.5">2</text>
<text x="54.2" y="65.3">18V-AC</text>
<text x="81.9" y="65.3">18V-AC</text>
<text x="95.4" y="63.5">1</text>
<text x="217.7" y="96.7">1</text>
<text x="217.7" y="100.2">3</text>
<text x="228.3" y="96.7">2</text>
<text x="228.3" y="100.2">4</text>
<text x="320.8" y="97">1</text>
<text x="320.8" y="100.5">6</text>
<text x="217.7" y="103.7">5</text>
<text x="217.7" y="107.2">7</text>
<text x="228.3" y="103.7">6</text>
<text x="228.3" y="107.2">8</text>
<text x="320.8" y="104.1">2</text>
<text x="320.8" y="107.6">7</text>
<text x="336.9" y="104.1">11</text>
<text x="320.8" y="111.1">3</text>
<text x="320.8" y="118.2">4</text>
<text x="320.8" y="114.7">8</text>
<text x="336.9" y="118.2">10</text>
<text x="320.8" y="125.2">5</text>
<text x="320.8" y="121.7">9</text>
<text x="155.6" y="127">7</text>
<text x="198" y="128.4">GND</text>
<text x="208.5" y="127">8</text>
<text x="248.1" y="127">8</text>
<text x="253.3" y="128.4">GND</text>
<text x="50.7" y="174.6">2</text>
<text x="54.2" y="176.4">18V-AC</text>
<text x="81.9" y="176.4">18V-AC</text>
<text x="95.4" y="174.6">1</text>
</g>
<g font-size="3.2" fill="#f00">
<text x="133.2" y="130.5">14</text>
<text x="179.1" y="127">16</text>
<text x="186.3" y="128.4">VCC</text>
<text x="265.7" y="128.4">VCC</text>
<text x="275.5" y="127">16</text>
</g>
</svg>
